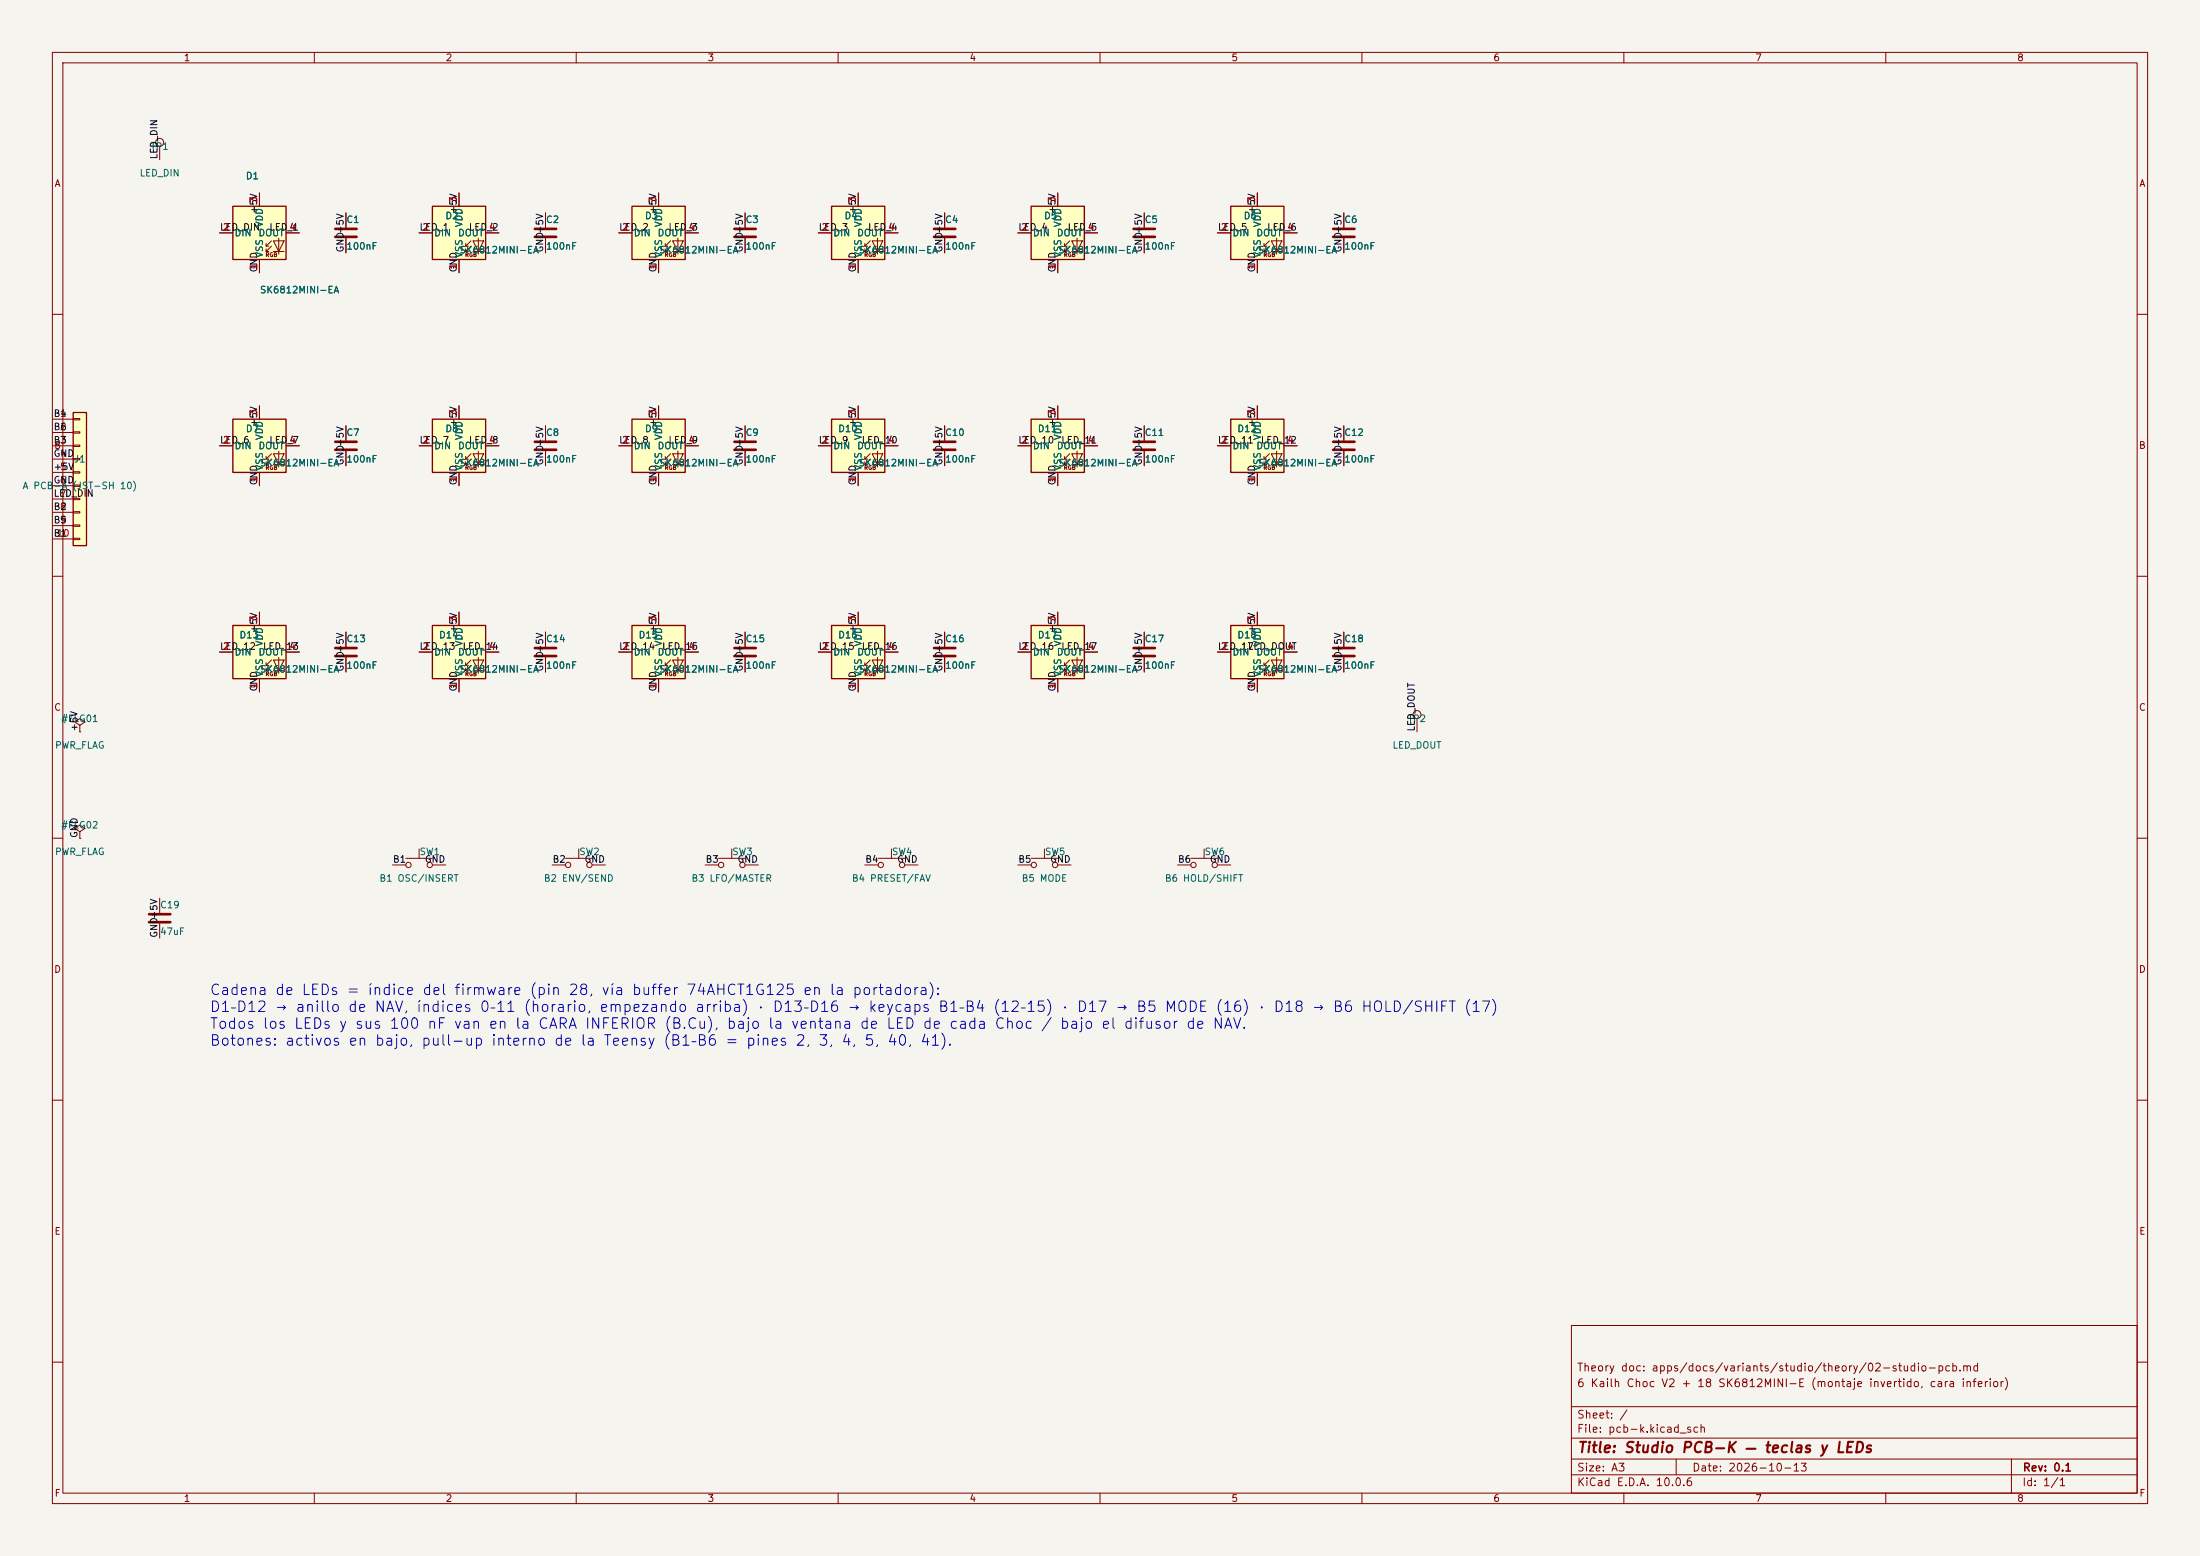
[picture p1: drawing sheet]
<svg xmlns="http://www.w3.org/2000/svg" width="420mm" height="297mm" viewBox="0 0 420 297" stroke-linecap="round" stroke-linejoin="round" font-family="sans-serif">
<path d="M0 0h420v297h-420z" fill="#f5f4ef" stroke="#f5f4ef" stroke-width=".19"/>
<g fill="none" stroke="#840000" stroke-width=".19">
<path d="M10 10h400v277h-400zM12 12h396v273h-396zM60 10v2M110 10v2M160 10v2M210 10v2M260 10v2M310 10v2M360 10v2M10 60h2M408 60h2M10 110h2"/>
<path d="M408 110h2M15.2 138.4l1.1-.6-1.1-.6-1 .6 1 .6v1.3M15.2 139.7h.1M142.2 120.7v2.7M142.2 125.5v2.8M10 160h2M15.2 158.8l1.1-.7-1.1-.6-1 .6 1 .7v1.2M408 160h2M15.2 160h.1M30.5 171.5v2.7M30.5 176.3v2.8M74.9 165.1h2.6"/>
<path d="M77.5 163.8h5M80 162.1v1.7M82.5 165.1h2.6M105.4 165.1h2.5M107.9 163.8h5.1M110.5 162.1v1.7M113 165.1h2.6M194.3 165.1h2.5M196.8 163.8h5.1M199.4 162.1v1.7M201.9 165.1h2.6M224.8 165.1h2.5"/>
<path d="M227.3 163.8h5.1M229.9 162.1v1.7M232.4 165.1h2.5M10 210h2M408 210h2M300 253h108v32h-108zM10 260h2M300 278.5h108M300 274.5h108M300 268.5h108M320 278.5v3M384 278.5v6.5"/>
<path d="M408 260h2M60 285v2M110 285v2M160 285v2M210 285v2M260 285v2M300 281.5h108M310 285v2M360 285v2"/>
<circle cx="78" cy="165.1" r=".51"/>
<circle cx="82" cy="165.1" r=".51"/>
<circle cx="108.5" cy="165.1" r=".51"/>
<circle cx="112.5" cy="165.1" r=".51"/>
<circle cx="197.4" cy="165.1" r=".51"/>
<circle cx="201.4" cy="165.1" r=".51"/>
<circle cx="227.8" cy="165.1" r=".51"/>
<circle cx="231.9" cy="165.1" r=".51"/>
</g>
<path d="M140.2 123.7h4.1M140.2 125.2h4.1M28.4 174.5h4.1M28.4 176h4.1" fill="none" stroke="#840000" stroke-width=".51"/>
<path d="M14 78.7h2.5v25.4h-2.5z" fill="#ffffc2"/>
<path d="M14 78.7h2.5v25.4h-2.5z" fill="none" stroke="#840000" stroke-width=".25"/>
<g fill="none" stroke="#840000" stroke-width=".19">
<path d="M14 79.9h1.2v.2h-1.2zM10.2 80h3.8M10.2 82.6h3.8M10.2 85.1h3.8M10.2 87.6h3.8M10.2 90.2h3.8M10.2 92.7h3.8M10.2 95.3h3.8M10.2 97.8h3.8M14 82.4h1.2v.3h-1.2zM14 85h1.2v.2h-1.2zM14 87.5h1.2v.3h-1.2z"/>
<path d="M14 90h1.2v.3h-1.2zM14 92.6h1.2v.2h-1.2zM14 95.1h1.2v.3h-1.2zM14 97.7h1.2v.2h-1.2zM10.2 100.3h3.8M10.2 102.9h3.8M14 100.2h1.2v.3h-1.2zM14 102.7h1.2v.3h-1.2z"/>
</g>
<path d="M120.6 39.4h10.2v10.1h-10.2z" fill="#ffffc2"/>
<g fill="none" stroke="#840000" stroke-width=".19">
<path d="M125.7 36.8v2.6M118.1 44.5h2.5M125.7 49.5v2.6M127 47h.5M127 48h.5M128 46l-1 1v-.5M128 47l-1 1v-.5M128.4 46h2l-1 2zM128.4 48h2M129.4 45.5v3M130.8 44.5h2.5M142.2 40.6v2.8"/>
<path d="M142.2 45.5v2.8M66 120.7v2.7M66 125.5v2.8"/>
</g>
<path d="M120.6 39.4h10.2v10.1h-10.2z" fill="none" stroke="#840000" stroke-width=".25"/>
<path d="M140.2 43.7h4.1M140.2 45.2h4.1M64 123.7h4.1M64 125.2h4.1" fill="none" stroke="#840000" stroke-width=".51"/>
<path d="M44.4 119.4h10.2v10.1h-10.2z" fill="#ffffc2"/>
<g fill="none" stroke="#840000" stroke-width=".19">
<path d="M180.3 40.6v2.8M180.3 45.5v2.8M49.5 116.8v2.6M41.9 124.5h2.5M49.5 129.5v2.6M50.8 127h.5M50.8 128h.5M51.8 126l-1 1v-.5M51.8 127l-1 1v-.5M52.2 126h2l-1 2zM52.2 128h2M53.2 125.5v3"/>
<path d="M54.6 124.5h2.5"/>
</g>
<path d="M44.4 119.4h10.2v10.1h-10.2z" fill="none" stroke="#840000" stroke-width=".25"/>
<path d="M178.3 43.7h4.1M178.3 45.2h4.1" fill="none" stroke="#840000" stroke-width=".51"/>
<path d="M158.7 39.4h10.2v10.1h-10.2z" fill="#ffffc2"/>
<path d="M163.8 36.8v2.6M156.2 44.5h2.5M163.8 49.5v2.6M165.1 47h.5M165.1 48h.5M166.1 46l-1 1v-.5M166.1 47l-1 1v-.5M166.5 46h2l-1 2zM166.5 48h2M167.5 45.5v3M168.9 44.5h2.5" fill="none" stroke="#840000" stroke-width=".19"/>
<path d="M158.7 39.4h10.2v10.1h-10.2z" fill="none" stroke="#840000" stroke-width=".25"/>
<path d="M120.6 80h10.2v10.2h-10.2z" fill="#ffffc2"/>
<g fill="none" stroke="#840000" stroke-width=".19">
<path d="M104.1 40.6v2.8M104.1 45.5v2.8M125.7 77.5v2.5M104.1 81.3v2.8M104.1 86.1v2.8M118.1 85.1h2.5M125.7 90.2v2.5M127 87.6h.5M127 88.6h.5M128 86.6l-1 1v-.5M128 87.6l-1 1v-.5M128.4 86.6h2l-1 2z"/>
<path d="M128.4 88.6h2M129.4 86.1v3.1M130.8 85.1h2.5M142.2 81.3v2.8M142.2 86.1v2.8M180.3 81.3v2.8M180.3 86.1v2.8M270.5 137.2v2.5"/>
<circle cx="270.5" cy="136.4" r=".76"/>
</g>
<path d="M120.6 80h10.2v10.2h-10.2z" fill="none" stroke="#840000" stroke-width=".25"/>
<path d="M102.1 43.7h4.1M102.1 45.2h4.1M102.1 84.3h4.1M102.1 85.9h4.1M140.2 84.3h4.1M140.2 85.9h4.1M178.3 84.3h4.1M178.3 85.9h4.1" fill="none" stroke="#840000" stroke-width=".51"/>
<path d="M158.7 80h10.2v10.2h-10.2z" fill="#ffffc2"/>
<g fill="none" stroke="#840000" stroke-width=".19">
<path d="M163.8 77.5v2.5M156.2 85.1h2.5M163.8 90.2v2.5M165.1 87.6h.5M165.1 88.6h.5M166.1 86.6l-1 1v-.5M166.1 87.6l-1 1v-.5M166.5 86.6h2l-1 2zM166.5 88.6h2M167.5 86.1v3.1M168.9 85.1h2.5M218.4 120.7v2.7"/>
<path d="M218.4 125.5v2.8"/>
</g>
<path d="M158.7 80h10.2v10.2h-10.2z" fill="none" stroke="#840000" stroke-width=".25"/>
<path d="M216.4 123.7h4.1M216.4 125.2h4.1" fill="none" stroke="#840000" stroke-width=".51"/>
<path d="M196.8 119.4h10.2v10.1h-10.2z" fill="#ffffc2"/>
<g fill="none" stroke="#840000" stroke-width=".19">
<path d="M256.5 40.6v2.8M256.5 45.5v2.8M201.9 116.8v2.6M194.3 124.5h2.5M201.9 129.5v2.6M203.2 127h.5M203.2 128h.5M204.2 126l-1 1v-.5M204.2 127l-1 1v-.5M204.6 126h2l-1 2zM204.6 128h2M205.6 125.5v3"/>
<path d="M207 124.5h2.5"/>
</g>
<path d="M196.8 119.4h10.2v10.1h-10.2z" fill="none" stroke="#840000" stroke-width=".25"/>
<path d="M254.5 43.7h4.1M254.5 45.2h4.1" fill="none" stroke="#840000" stroke-width=".51"/>
<path d="M234.9 39.4h10.2v10.1h-10.2z" fill="#ffffc2"/>
<g fill="none" stroke="#840000" stroke-width=".19">
<path d="M240 36.8v2.6M232.4 44.5h2.5M240 49.5v2.6M241.3 47h.5M241.3 48h.5M242.3 46l-1 1v-.5M242.3 47l-1 1v-.5M242.7 46h2l-1 2zM242.7 48h2M243.7 45.5v3M245.1 44.5h2.5M256.5 81.3v2.8"/>
<path d="M256.5 86.1v2.8"/>
</g>
<path d="M234.9 39.4h10.2v10.1h-10.2z" fill="none" stroke="#840000" stroke-width=".25"/>
<path d="M254.5 84.3h4.1M254.5 85.9h4.1" fill="none" stroke="#840000" stroke-width=".51"/>
<path d="M234.9 80h10.2v10.2h-10.2z" fill="#ffffc2"/>
<g fill="none" stroke="#840000" stroke-width=".19">
<path d="M240 77.5v2.5M232.4 85.1h2.5M240 90.2v2.5M241.3 87.6h.5M241.3 88.6h.5M242.3 86.6l-1 1v-.5M242.3 87.6l-1 1v-.5M242.7 86.6h2l-1 2zM242.7 88.6h2M243.7 86.1v3.1M245.1 85.1h2.5M180.3 120.7v2.7"/>
<path d="M180.3 125.5v2.8"/>
</g>
<path d="M234.9 80h10.2v10.2h-10.2z" fill="none" stroke="#840000" stroke-width=".25"/>
<path d="M178.3 123.7h4.1M178.3 125.2h4.1" fill="none" stroke="#840000" stroke-width=".51"/>
<path d="M158.7 119.4h10.2v10.1h-10.2z" fill="#ffffc2"/>
<path d="M163.8 116.8v2.6M156.2 124.5h2.5M163.8 129.5v2.6M165.1 127h.5M165.1 128h.5M166.1 126l-1 1v-.5M166.1 127l-1 1v-.5M166.5 126h2l-1 2zM166.5 128h2M167.5 125.5v3M168.9 124.5h2.5" fill="none" stroke="#840000" stroke-width=".19"/>
<path d="M158.7 119.4h10.2v10.1h-10.2z" fill="none" stroke="#840000" stroke-width=".25"/>
<path d="M196.8 39.4h10.2v10.1h-10.2z" fill="#ffffc2"/>
<g fill="none" stroke="#840000" stroke-width=".19">
<path d="M201.9 36.8v2.6M194.3 44.5h2.5M201.9 49.5v2.6M203.2 47h.5M203.2 48h.5M204.2 46l-1 1v-.5M204.2 47l-1 1v-.5M204.6 46h2l-1 2zM204.6 48h2M205.6 45.5v3M207 44.5h2.5M218.4 40.6v2.8"/>
<path d="M218.4 45.5v2.8M256.5 120.7v2.7M256.5 125.5v2.8"/>
</g>
<path d="M196.8 39.4h10.2v10.1h-10.2z" fill="none" stroke="#840000" stroke-width=".25"/>
<path d="M216.4 43.7h4.1M216.4 45.2h4.1M254.5 123.7h4.1M254.5 125.2h4.1" fill="none" stroke="#840000" stroke-width=".51"/>
<path d="M234.9 119.4h10.2v10.1h-10.2z" fill="#ffffc2"/>
<path d="M240 116.8v2.6M232.4 124.5h2.5M240 129.5v2.6M241.3 127h.5M241.3 128h.5M242.3 126l-1 1v-.5M242.3 127l-1 1v-.5M242.7 126h2l-1 2zM242.7 128h2M243.7 125.5v3M245.1 124.5h2.5" fill="none" stroke="#840000" stroke-width=".19"/>
<path d="M234.9 119.4h10.2v10.1h-10.2z" fill="none" stroke="#840000" stroke-width=".25"/>
<path d="M120.6 119.4h10.2v10.1h-10.2z" fill="#ffffc2"/>
<path d="M125.7 116.8v2.6M118.1 124.5h2.5M125.7 129.5v2.6M127 127h.5M127 128h.5M128 126l-1 1v-.5M128 127l-1 1v-.5M128.4 126h2l-1 2zM128.4 128h2M129.4 125.5v3M130.8 124.5h2.5" fill="none" stroke="#840000" stroke-width=".19"/>
<path d="M120.6 119.4h10.2v10.1h-10.2z" fill="none" stroke="#840000" stroke-width=".25"/>
<path d="M82.5 119.4h10.2v10.1h-10.2z" fill="#ffffc2"/>
<g fill="none" stroke="#840000" stroke-width=".19">
<path d="M218.4 81.3v2.8M218.4 86.1v2.8M87.6 116.8v2.6M80 124.5h2.5M87.6 129.5v2.6M88.9 127h.5M88.9 128h.5M89.9 126l-1 1v-.5M89.9 127l-1 1v-.5M90.3 126h2l-1 2zM90.3 128h2M91.3 125.5v3"/>
<path d="M92.7 124.5h2.5M134.6 165.1h2.6M137.2 163.8h5M139.7 162.1v1.7M142.2 165.1h2.6"/>
<circle cx="137.7" cy="165.1" r=".51"/>
<circle cx="141.7" cy="165.1" r=".51"/>
</g>
<path d="M82.5 119.4h10.2v10.1h-10.2z" fill="none" stroke="#840000" stroke-width=".25"/>
<path d="M216.4 84.3h4.1M216.4 85.9h4.1" fill="none" stroke="#840000" stroke-width=".51"/>
<path d="M196.8 80h10.2v10.2h-10.2z" fill="#ffffc2"/>
<g fill="none" stroke="#840000" stroke-width=".19">
<path d="M201.9 77.5v2.5M194.3 85.1h2.5M201.9 90.2v2.5M203.2 87.6h.5M203.2 88.6h.5M204.2 86.6l-1 1v-.5M204.2 87.6l-1 1v-.5M204.6 86.6h2l-1 2zM204.6 88.6h2M205.6 86.1v3.1M207 85.1h2.5M165.1 165.1h2.5"/>
<path d="M167.6 163.8h5.1M170.2 162.1v1.7M172.7 165.1h2.6"/>
<circle cx="168.1" cy="165.1" r=".51"/>
<circle cx="172.2" cy="165.1" r=".51"/>
</g>
<path d="M196.8 80h10.2v10.2h-10.2z" fill="none" stroke="#840000" stroke-width=".25"/>
<path d="M82.5 80h10.2v10.2h-10.2z" fill="#ffffc2"/>
<g fill="none" stroke="#840000" stroke-width=".19">
<path d="M87.6 77.5v2.5M66 81.3v2.8M66 86.1v2.8M80 85.1h2.5M87.6 90.2v2.5M88.9 87.6h.5M88.9 88.6h.5M89.9 86.6l-1 1v-.5M89.9 87.6l-1 1v-.5M90.3 86.6h2l-1 2zM90.3 88.6h2M91.3 86.1v3.1"/>
<path d="M92.7 85.1h2.5"/>
</g>
<path d="M82.5 80h10.2v10.2h-10.2z" fill="none" stroke="#840000" stroke-width=".25"/>
<path d="M64 84.3h4.1M64 85.9h4.1" fill="none" stroke="#840000" stroke-width=".51"/>
<path d="M44.4 80h10.2v10.2h-10.2z" fill="#ffffc2"/>
<g fill="none" stroke="#840000" stroke-width=".19">
<path d="M30.5 27.9v2.6M49.5 77.5v2.5M41.9 85.1h2.5M49.5 90.2v2.5M50.8 87.6h.5M50.8 88.6h.5M51.8 86.6l-1 1v-.5M51.8 87.6l-1 1v-.5M52.2 86.6h2l-1 2zM52.2 88.6h2M53.2 86.1v3.1M54.6 85.1h2.5"/>
<circle cx="30.5" cy="27.2" r=".76"/>
</g>
<path d="M44.4 80h10.2v10.2h-10.2z" fill="none" stroke="#840000" stroke-width=".25"/>
<path d="M44.4 39.4h10.2v10.1h-10.2z" fill="#ffffc2"/>
<path d="M49.5 36.8v2.6M41.9 44.5h2.5M49.5 49.5v2.6M50.8 47h.5M50.8 48h.5M51.8 46l-1 1v-.5M51.8 47l-1 1v-.5M52.2 46h2l-1 2zM52.2 48h2M53.2 45.5v3M54.6 44.5h2.5" fill="none" stroke="#840000" stroke-width=".19"/>
<path d="M44.4 39.4h10.2v10.1h-10.2z" fill="none" stroke="#840000" stroke-width=".25"/>
<path d="M82.5 39.4h10.2v10.1h-10.2z" fill="#ffffc2"/>
<g fill="none" stroke="#840000" stroke-width=".19">
<path d="M49.5 36.8v2.6M87.6 36.8v2.6M125.7 36.8v2.6M163.8 36.8v2.6M201.9 36.8v2.6M240 36.8v2.6M41.9 44.5h2.5M49.5 49.5v2.6M54.6 44.5h2.5M66 40.6v2.8M66 45.5v2.8M80 44.5h2.5"/>
<path d="M87.6 49.5v2.6M88.9 47h.5M88.9 48h.5M89.9 46l-1 1v-.5M89.9 47l-1 1v-.5M90.3 46h2l-1 2zM90.3 48h2M91.3 45.5v3M92.7 44.5h2.5M104.1 40.6v2.8M104.1 45.5v2.8M118.1 44.5h2.5"/>
<path d="M125.7 49.5v2.6M130.8 44.5h2.5M142.2 40.6v2.8M142.2 45.5v2.8M156.2 44.5h2.5M163.8 49.5v2.6M168.9 44.5h2.5M180.3 40.6v2.8M180.3 45.5v2.8M194.3 44.5h2.5M201.9 49.5v2.6M207 44.5h2.5"/>
<path d="M218.4 40.6v2.8M218.4 45.5v2.8M232.4 44.5h2.5M240 49.5v2.6M245.1 44.5h2.5M256.5 40.6v2.8M256.5 45.5v2.8M49.5 77.5v2.5M87.6 77.5v2.5M125.7 77.5v2.5M163.8 77.5v2.5M201.9 77.5v2.5"/>
<path d="M240 77.5v2.5M41.9 85.1h2.5M49.5 90.2v2.5M54.6 85.1h2.5M66 81.3v2.8M66 86.1v2.8M80 85.1h2.5M87.6 90.2v2.5M92.7 85.1h2.5M104.1 81.3v2.8M104.1 86.1v2.8M118.1 85.1h2.5"/>
<path d="M125.7 90.2v2.5M130.8 85.1h2.5M142.2 81.3v2.8M142.2 86.1v2.8M156.2 85.1h2.5M163.8 90.2v2.5M168.9 85.1h2.5M180.3 81.3v2.8M180.3 86.1v2.8M194.3 85.1h2.5M201.9 90.2v2.5M207 85.1h2.5"/>
<path d="M218.4 81.3v2.8M218.4 86.1v2.8M232.4 85.1h2.5M240 90.2v2.5M245.1 85.1h2.5M256.5 81.3v2.8M256.5 86.1v2.8M49.5 116.8v2.6M87.6 116.8v2.6M125.7 116.8v2.6M163.8 116.8v2.6M201.9 116.8v2.6"/>
<path d="M240 116.8v2.6M41.9 124.5h2.5M49.5 129.5v2.6M54.6 124.5h2.5M66 120.7v2.7M66 125.5v2.8M80 124.5h2.5M87.6 129.5v2.6M92.7 124.5h2.5M104.1 120.7v2.7M104.1 125.5v2.8M118.1 124.5h2.5"/>
<path d="M125.7 129.5v2.6M130.8 124.5h2.5M142.2 120.7v2.7M142.2 125.5v2.8M156.2 124.5h2.5M163.8 129.5v2.6M168.9 124.5h2.5M180.3 120.7v2.7M180.3 125.5v2.8M194.3 124.5h2.5M201.9 129.5v2.6M207 124.5h2.5"/>
<path d="M218.4 120.7v2.7M218.4 125.5v2.8M232.4 124.5h2.5M240 129.5v2.6M245.1 124.5h2.5M256.5 120.7v2.7M256.5 125.5v2.8"/>
</g>
<path d="M82.5 39.4h10.2v10.1h-10.2z" fill="none" stroke="#840000" stroke-width=".25"/>
<path d="M64 43.7h4.1M64 45.2h4.1M102.1 123.7h4.1M102.1 125.2h4.1" fill="none" stroke="#840000" stroke-width=".51"/>
<g font-size="2" fill="#0000c2">
<text x="39.9" y="190.4">Cadena de LEDs = índice del firmware (pin 28, vía buffer 74AHCT1G125 en la portadora):</text>
<text x="39.9" y="193.7">D1–D12 → anillo de NAV, índices 0–11 (horario, empezando arriba) · D13–D16 → keycaps B1–B4 (12–15) · D17 → B5 MODE (16) · D18 → B6 HOLD/SHIFT (17)</text>
<text x="39.9" y="196.9">Todos los LEDs y sus 100 nF van en la CARA INFERIOR (B.Cu), bajo la ventana de LED de cada Choc / bajo el difusor de NAV.</text>
<text x="39.9" y="200.1">Botones: activos en bajo, pull-up interno de la Teensy (B1–B6 = pines 2, 3, 4, 5, 40, 41).</text>
</g>
<text font-size="2" fill="#840000" x="301" y="277.8">Title: Studio PCB-K — teclas y LEDs</text>
<g font-size="1.5" fill="#840000">
<text x="300.9" y="262.1">Theory doc: apps/docs/variants/studio/theory/02-studio-pcb.md</text>
<text x="300.9" y="265.1">6 Kailh Choc V2 + 18 SK6812MINI-E (montaje invertido, cara inferior)</text>
<text x="300.9" y="273.8">File: pcb-k.kicad_sch</text>
<text x="300.9" y="271.1">Sheet: /</text>
<text x="300.9" y="281.2">Size: A3</text>
<text x="322.9" y="281.2">Date: 2026-10-13</text>
<text x="386" y="281.2">Rev: 0.1</text>
<text x="300.9" y="284">KiCad E.D.A. 10.0.6</text>
<text x="385.9" y="284">Id: 1/1</text>
</g>
<g font-size="1.3" fill="#840000">
<text x="35" y="12">1</text>
<text x="85" y="12">2</text>
<text x="135" y="12">3</text>
<text x="185" y="12">4</text>
<text x="235" y="12">5</text>
<text x="285" y="12">6</text>
<text x="335" y="12">7</text>
<text x="385" y="12">8</text>
<text x="10.3" y="36">A</text>
<text x="408.3" y="36">A</text>
<text x="10.2" y="86">B</text>
<text x="408.2" y="86">B</text>
<text x="10.2" y="136">C</text>
<text x="408.2" y="136">C</text>
<text x="10.2" y="186">D</text>
<text x="408.2" y="186">D</text>
<text x="10.3" y="236">E</text>
<text x="408.3" y="236">E</text>
<text x="10.3" y="286">F</text>
<text x="35" y="287">1</text>
<text x="85" y="287">2</text>
<text x="135" y="287">3</text>
<text x="185" y="287">4</text>
<text x="235" y="287">5</text>
<text x="285" y="287">6</text>
<text x="335" y="287">7</text>
<text x="385" y="287">8</text>
<text x="408.3" y="286">F</text>
</g>
<g font-size="1.3" fill="#006464">
<text x="28.6" y="28.9">TP1</text>
<text x="26.5" y="34">LED_DIN</text>
<text x="46.8" y="34.5">D1</text>
<text x="44.7" y="45.4">DIN</text>
<text x="49.2" y="45.4">DOUT</text>
<text x="50.5" y="43.5" transform="rotate(-90 50.5 43.5)">VDD</text>
<text x="66" y="42.9">C1</text>
<text x="66" y="48">100nF</text>
<text x="82.8" y="45.4">DIN</text>
<text x="84.9" y="42.1">D2</text>
<text x="87.3" y="45.4">DOUT</text>
<text x="88.6" y="43.5" transform="rotate(-90 88.6 43.5)">VDD</text>
<text x="104.1" y="42.9">C2</text>
<text x="104.1" y="48">100nF</text>
<text x="120.9" y="45.4">DIN</text>
<text x="123" y="42.1">D3</text>
<text x="125.4" y="45.4">DOUT</text>
<text x="126.7" y="43.5" transform="rotate(-90 126.7 43.5)">VDD</text>
<text x="142.2" y="42.9">C3</text>
<text x="142.2" y="48">100nF</text>
<text x="159" y="45.4">DIN</text>
<text x="161.1" y="42.1">D4</text>
<text x="163.5" y="45.4">DOUT</text>
<text x="164.8" y="43.5" transform="rotate(-90 164.8 43.5)">VDD</text>
<text x="180.3" y="42.9">C4</text>
<text x="180.3" y="48">100nF</text>
<text x="197.1" y="45.4">DIN</text>
<text x="199.2" y="42.1">D5</text>
<text x="201.6" y="45.4">DOUT</text>
<text x="202.9" y="43.5" transform="rotate(-90 202.9 43.5)">VDD</text>
<text x="218.4" y="42.9">C5</text>
<text x="218.4" y="48">100nF</text>
<text x="235.2" y="45.4">DIN</text>
<text x="237.3" y="42.1">D6</text>
<text x="239.7" y="45.4">DOUT</text>
<text x="241" y="43.5" transform="rotate(-90 241 43.5)">VDD</text>
<text x="256.5" y="42.9">C6</text>
<text x="256.5" y="48">100nF</text>
<text x="50.5" y="49.3" transform="rotate(-90 50.5 49.3)">VSS</text>
<text x="87.6" y="48.7">SK6812MINI-EA</text>
<text x="88.6" y="49.3" transform="rotate(-90 88.6 49.3)">VSS</text>
<text x="125.7" y="48.7">SK6812MINI-EA</text>
<text x="126.7" y="49.3" transform="rotate(-90 126.7 49.3)">VSS</text>
<text x="163.8" y="48.7">SK6812MINI-EA</text>
<text x="164.8" y="49.3" transform="rotate(-90 164.8 49.3)">VSS</text>
<text x="201.9" y="48.7">SK6812MINI-EA</text>
<text x="202.9" y="49.3" transform="rotate(-90 202.9 49.3)">VSS</text>
<text x="240" y="48.7">SK6812MINI-EA</text>
<text x="241" y="49.3" transform="rotate(-90 241 49.3)">VSS</text>
<text x="49.5" y="56.3">SK6812MINI-EA</text>
<text x="46.8" y="82.8">D7</text>
<text x="66" y="83.5">C7</text>
<text x="84.9" y="82.8">D8</text>
<text x="104.1" y="83.5">C8</text>
<text x="123" y="82.8">D9</text>
<text x="142.2" y="83.5">C9</text>
<text x="159.9" y="82.8">D10</text>
<text x="180.3" y="83.5">C10</text>
<text x="198" y="82.8">D11</text>
<text x="218.4" y="83.5">C11</text>
<text x="236.1" y="82.8">D12</text>
<text x="256.5" y="83.5">C12</text>
<text x="14" y="88.6">J1</text>
<text x="44.7" y="86.1">DIN</text>
<text x="49.2" y="86.1">DOUT</text>
<text x="49.5" y="89.3">SK6812MINI-EA</text>
<text x="50.5" y="89.9" transform="rotate(-90 50.5 89.9)">VSS</text>
<text x="50.5" y="84.1" transform="rotate(-90 50.5 84.1)">VDD</text>
<text x="66" y="88.6">100nF</text>
<text x="82.8" y="86.1">DIN</text>
<text x="87.3" y="86.1">DOUT</text>
<text x="87.6" y="89.3">SK6812MINI-EA</text>
<text x="88.6" y="89.9" transform="rotate(-90 88.6 89.9)">VSS</text>
<text x="88.6" y="84.1" transform="rotate(-90 88.6 84.1)">VDD</text>
<text x="104.1" y="88.6">100nF</text>
<text x="120.9" y="86.1">DIN</text>
<text x="125.4" y="86.1">DOUT</text>
<text x="125.7" y="89.3">SK6812MINI-EA</text>
<text x="126.7" y="89.9" transform="rotate(-90 126.7 89.9)">VSS</text>
<text x="126.7" y="84.1" transform="rotate(-90 126.7 84.1)">VDD</text>
<text x="142.2" y="88.6">100nF</text>
<text x="159" y="86.1">DIN</text>
<text x="163.5" y="86.1">DOUT</text>
<text x="163.8" y="89.3">SK6812MINI-EA</text>
<text x="164.8" y="89.9" transform="rotate(-90 164.8 89.9)">VSS</text>
<text x="164.8" y="84.1" transform="rotate(-90 164.8 84.1)">VDD</text>
<text x="180.3" y="88.6">100nF</text>
<text x="197.1" y="86.1">DIN</text>
<text x="201.6" y="86.1">DOUT</text>
<text x="201.9" y="89.3">SK6812MINI-EA</text>
<text x="202.9" y="89.9" transform="rotate(-90 202.9 89.9)">VSS</text>
<text x="202.9" y="84.1" transform="rotate(-90 202.9 84.1)">VDD</text>
<text x="218.4" y="88.6">100nF</text>
<text x="235.2" y="86.1">DIN</text>
<text x="239.7" y="86.1">DOUT</text>
<text x="240" y="89.3">SK6812MINI-EA</text>
<text x="241" y="89.9" transform="rotate(-90 241 89.9)">VSS</text>
<text x="241" y="84.1" transform="rotate(-90 241 84.1)">VDD</text>
<text x="256.5" y="88.6">100nF</text>
<text x="4.2" y="93.7">A PCB-A (JST-SH 10)</text>
<text x="44.7" y="125.4">DIN</text>
<text x="45.6" y="122.2">D13</text>
<text x="49.2" y="125.4">DOUT</text>
<text x="50.5" y="123.5" transform="rotate(-90 50.5 123.5)">VDD</text>
<text x="66" y="122.9">C13</text>
<text x="82.8" y="125.4">DIN</text>
<text x="83.7" y="122.2">D14</text>
<text x="87.3" y="125.4">DOUT</text>
<text x="88.6" y="123.5" transform="rotate(-90 88.6 123.5)">VDD</text>
<text x="104.1" y="122.9">C14</text>
<text x="120.9" y="125.4">DIN</text>
<text x="121.8" y="122.2">D15</text>
<text x="125.4" y="125.4">DOUT</text>
<text x="126.7" y="123.5" transform="rotate(-90 126.7 123.5)">VDD</text>
<text x="142.2" y="122.9">C15</text>
<text x="159" y="125.4">DIN</text>
<text x="159.9" y="122.2">D16</text>
<text x="163.5" y="125.4">DOUT</text>
<text x="164.8" y="123.5" transform="rotate(-90 164.8 123.5)">VDD</text>
<text x="180.3" y="122.9">C16</text>
<text x="197.1" y="125.4">DIN</text>
<text x="198" y="122.2">D17</text>
<text x="201.6" y="125.4">DOUT</text>
<text x="202.9" y="123.5" transform="rotate(-90 202.9 123.5)">VDD</text>
<text x="218.4" y="122.9">C17</text>
<text x="235.2" y="125.4">DIN</text>
<text x="236.1" y="122.2">D18</text>
<text x="239.7" y="125.4">DOUT</text>
<text x="241" y="123.5" transform="rotate(-90 241 123.5)">VDD</text>
<text x="256.5" y="122.9">C18</text>
<text x="49.5" y="128.7">SK6812MINI-EA</text>
<text x="50.5" y="129.3" transform="rotate(-90 50.5 129.3)">VSS</text>
<text x="66" y="128">100nF</text>
<text x="87.6" y="128.7">SK6812MINI-EA</text>
<text x="88.6" y="129.3" transform="rotate(-90 88.6 129.3)">VSS</text>
<text x="104.1" y="128">100nF</text>
<text x="125.7" y="128.7">SK6812MINI-EA</text>
<text x="126.7" y="129.3" transform="rotate(-90 126.7 129.3)">VSS</text>
<text x="142.2" y="128">100nF</text>
<text x="163.8" y="128.7">SK6812MINI-EA</text>
<text x="164.8" y="129.3" transform="rotate(-90 164.8 129.3)">VSS</text>
<text x="180.3" y="128">100nF</text>
<text x="201.9" y="128.7">SK6812MINI-EA</text>
<text x="202.9" y="129.3" transform="rotate(-90 202.9 129.3)">VSS</text>
<text x="218.4" y="128">100nF</text>
<text x="240" y="128.7">SK6812MINI-EA</text>
<text x="241" y="129.3" transform="rotate(-90 241 129.3)">VSS</text>
<text x="256.5" y="128">100nF</text>
<text x="10.4" y="143.2">PWR_FLAG</text>
<text x="11.6" y="138.1">#FLG01</text>
<text x="265.7" y="143.2">LED_DOUT</text>
<text x="268.7" y="138.1">TP2</text>
<text x="11.6" y="158.4">#FLG02</text>
<text x="10.4" y="163.5">PWR_FLAG</text>
<text x="80" y="163.5">SW1</text>
<text x="110.5" y="163.5">SW2</text>
<text x="139.7" y="163.5">SW3</text>
<text x="170.2" y="163.5">SW4</text>
<text x="199.4" y="163.5">SW5</text>
<text x="229.9" y="163.5">SW6</text>
<text x="30.5" y="173.7">C19</text>
<text x="72.3" y="168.6">B1 OSC/INSERT</text>
<text x="103.7" y="168.6">B2 ENV/SEND</text>
<text x="131.9" y="168.6">B3 LFO/MASTER</text>
<text x="162.5" y="168.6">B4 PRESET/FAV</text>
<text x="194.9" y="168.6">B5 MODE</text>
<text x="222.3" y="168.6">B6 HOLD/SHIFT</text>
<text x="30.5" y="178.8">47uF</text>
</g>
<g font-size="1.3" fill="#0f0f0f">
<text x="30.4" y="30.5" transform="rotate(-90 30.4 30.5)">LED_DIN</text>
<text x="49.4" y="40.9" transform="rotate(-90 49.4 40.9)">+5V</text>
<text x="87.5" y="40.9" transform="rotate(-90 87.5 40.9)">+5V</text>
<text x="125.6" y="40.9" transform="rotate(-90 125.6 40.9)">+5V</text>
<text x="163.7" y="40.9" transform="rotate(-90 163.7 40.9)">+5V</text>
<text x="201.8" y="40.9" transform="rotate(-90 201.8 40.9)">+5V</text>
<text x="239.9" y="40.9" transform="rotate(-90 239.9 40.9)">+5V</text>
<text x="41.9" y="44.3">LED_DIN</text>
<text x="51.3" y="44.3">LED_1</text>
<text x="80" y="44.3">LED_1</text>
<text x="89.4" y="44.3">LED_2</text>
<text x="118.1" y="44.3">LED_2</text>
<text x="127.5" y="44.3">LED_3</text>
<text x="156.2" y="44.3">LED_3</text>
<text x="165.6" y="44.3">LED_4</text>
<text x="194.3" y="44.3">LED_4</text>
<text x="203.7" y="44.3">LED_5</text>
<text x="232.4" y="44.3">LED_5</text>
<text x="241.8" y="44.3">LED_6</text>
<text x="49.4" y="52.1" transform="rotate(-90 49.4 52.1)">GND</text>
<text x="65.9" y="48.3" transform="rotate(-90 65.9 48.3)">GND+5V</text>
<text x="87.5" y="52.1" transform="rotate(-90 87.5 52.1)">GND</text>
<text x="104" y="48.3" transform="rotate(-90 104 48.3)">GND+5V</text>
<text x="125.6" y="52.1" transform="rotate(-90 125.6 52.1)">GND</text>
<text x="142.1" y="48.3" transform="rotate(-90 142.1 48.3)">GND+5V</text>
<text x="163.7" y="52.1" transform="rotate(-90 163.7 52.1)">GND</text>
<text x="180.2" y="48.3" transform="rotate(-90 180.2 48.3)">GND+5V</text>
<text x="201.8" y="52.1" transform="rotate(-90 201.8 52.1)">GND</text>
<text x="218.3" y="48.3" transform="rotate(-90 218.3 48.3)">GND+5V</text>
<text x="239.9" y="52.1" transform="rotate(-90 239.9 52.1)">GND</text>
<text x="256.4" y="48.3" transform="rotate(-90 256.4 48.3)">GND+5V</text>
<text x="10.1" y="79.9">B4</text>
<text x="10.1" y="82.4">B6</text>
<text x="49.4" y="81.6" transform="rotate(-90 49.4 81.6)">+5V</text>
<text x="87.5" y="81.6" transform="rotate(-90 87.5 81.6)">+5V</text>
<text x="125.6" y="81.6" transform="rotate(-90 125.6 81.6)">+5V</text>
<text x="163.7" y="81.6" transform="rotate(-90 163.7 81.6)">+5V</text>
<text x="201.8" y="81.6" transform="rotate(-90 201.8 81.6)">+5V</text>
<text x="239.9" y="81.6" transform="rotate(-90 239.9 81.6)">+5V</text>
<text x="10.1" y="85">B3</text>
<text x="10.1" y="87.5">GND</text>
<text x="41.9" y="85">LED_6</text>
<text x="51.3" y="85">LED_7</text>
<text x="65.9" y="88.9" transform="rotate(-90 65.9 88.9)">GND+5V</text>
<text x="80" y="85">LED_7</text>
<text x="89.4" y="85">LED_8</text>
<text x="104" y="88.9" transform="rotate(-90 104 88.9)">GND+5V</text>
<text x="118.1" y="85">LED_8</text>
<text x="127.5" y="85">LED_9</text>
<text x="142.1" y="88.9" transform="rotate(-90 142.1 88.9)">GND+5V</text>
<text x="156.2" y="85">LED_9</text>
<text x="164.4" y="85">LED_10</text>
<text x="180.2" y="88.9" transform="rotate(-90 180.2 88.9)">GND+5V</text>
<text x="194.3" y="85">LED_10</text>
<text x="202.5" y="85">LED_11</text>
<text x="218.3" y="88.9" transform="rotate(-90 218.3 88.9)">GND+5V</text>
<text x="232.4" y="85">LED_11</text>
<text x="240.6" y="85">LED_12</text>
<text x="256.4" y="88.9" transform="rotate(-90 256.4 88.9)">GND+5V</text>
<text x="10.1" y="90">+5V</text>
<text x="10.1" y="92.6">GND</text>
<text x="10.1" y="95.1">LED_DIN</text>
<text x="49.4" y="92.7" transform="rotate(-90 49.4 92.7)">GND</text>
<text x="87.5" y="92.7" transform="rotate(-90 87.5 92.7)">GND</text>
<text x="125.6" y="92.7" transform="rotate(-90 125.6 92.7)">GND</text>
<text x="163.7" y="92.7" transform="rotate(-90 163.7 92.7)">GND</text>
<text x="201.8" y="92.7" transform="rotate(-90 201.8 92.7)">GND</text>
<text x="239.9" y="92.7" transform="rotate(-90 239.9 92.7)">GND</text>
<text x="10.1" y="97.7">B2</text>
<text x="10.1" y="100.2">B5</text>
<text x="10.1" y="102.7">B1</text>
<text x="41.9" y="124.3">LED_12</text>
<text x="49.4" y="120.9" transform="rotate(-90 49.4 120.9)">+5V</text>
<text x="50.1" y="124.3">LED_13</text>
<text x="80" y="124.3">LED_13</text>
<text x="87.5" y="120.9" transform="rotate(-90 87.5 120.9)">+5V</text>
<text x="88.2" y="124.3">LED_14</text>
<text x="118.1" y="124.3">LED_14</text>
<text x="125.6" y="120.9" transform="rotate(-90 125.6 120.9)">+5V</text>
<text x="126.3" y="124.3">LED_15</text>
<text x="156.2" y="124.3">LED_15</text>
<text x="163.7" y="120.9" transform="rotate(-90 163.7 120.9)">+5V</text>
<text x="164.4" y="124.3">LED_16</text>
<text x="194.3" y="124.3">LED_16</text>
<text x="201.8" y="120.9" transform="rotate(-90 201.8 120.9)">+5V</text>
<text x="202.5" y="124.3">LED_17</text>
<text x="232.4" y="124.3">LED_17</text>
<text x="238.1" y="124.3">LED_DOUT</text>
<text x="239.9" y="120.9" transform="rotate(-90 239.9 120.9)">+5V</text>
<text x="65.9" y="128.3" transform="rotate(-90 65.9 128.3)">GND+5V</text>
<text x="104" y="128.3" transform="rotate(-90 104 128.3)">GND+5V</text>
<text x="142.1" y="128.3" transform="rotate(-90 142.1 128.3)">GND+5V</text>
<text x="180.2" y="128.3" transform="rotate(-90 180.2 128.3)">GND+5V</text>
<text x="218.3" y="128.3" transform="rotate(-90 218.3 128.3)">GND+5V</text>
<text x="256.4" y="128.3" transform="rotate(-90 256.4 128.3)">GND+5V</text>
<text x="49.4" y="132.1" transform="rotate(-90 49.4 132.1)">GND</text>
<text x="87.5" y="132.1" transform="rotate(-90 87.5 132.1)">GND</text>
<text x="125.6" y="132.1" transform="rotate(-90 125.6 132.1)">GND</text>
<text x="163.7" y="132.1" transform="rotate(-90 163.7 132.1)">GND</text>
<text x="201.8" y="132.1" transform="rotate(-90 201.8 132.1)">GND</text>
<text x="239.9" y="132.1" transform="rotate(-90 239.9 132.1)">GND</text>
<text x="15.1" y="139.7" transform="rotate(-90 15.1 139.7)">+5V</text>
<text x="270.4" y="139.7" transform="rotate(-90 270.4 139.7)">LED_DOUT</text>
<text x="15.1" y="160" transform="rotate(-90 15.1 160)">GND</text>
<text x="74.9" y="165">B1</text>
<text x="81" y="165">GND</text>
<text x="105.4" y="165">B2</text>
<text x="111.5" y="165">GND</text>
<text x="134.6" y="165">B3</text>
<text x="140.7" y="165">GND</text>
<text x="165.1" y="165">B4</text>
<text x="171.2" y="165">GND</text>
<text x="194.3" y="165">B5</text>
<text x="200.4" y="165">GND</text>
<text x="224.8" y="165">B6</text>
<text x="230.9" y="165">GND</text>
<text x="30.4" y="179.1" transform="rotate(-90 30.4 179.1)">GND+5V</text>
</g>
<g font-size="1.3" fill="#a90000">
<text x="49.4" y="38.8" transform="rotate(-90 49.4 38.8)">3</text>
<text x="87.5" y="38.8" transform="rotate(-90 87.5 38.8)">3</text>
<text x="125.6" y="38.8" transform="rotate(-90 125.6 38.8)">3</text>
<text x="163.7" y="38.8" transform="rotate(-90 163.7 38.8)">3</text>
<text x="201.8" y="38.8" transform="rotate(-90 201.8 38.8)">3</text>
<text x="239.9" y="38.8" transform="rotate(-90 239.9 38.8)">3</text>
<text x="42.4" y="44.3">2</text>
<text x="55.1" y="44.3">4</text>
<text x="80.5" y="44.3">2</text>
<text x="93.2" y="44.3">4</text>
<text x="118.6" y="44.3">2</text>
<text x="131.3" y="44.3">4</text>
<text x="156.7" y="44.3">2</text>
<text x="169.4" y="44.3">4</text>
<text x="194.8" y="44.3">2</text>
<text x="207.5" y="44.3">4</text>
<text x="232.9" y="44.3">2</text>
<text x="245.6" y="44.3">4</text>
<text x="49.4" y="51.5" transform="rotate(-90 49.4 51.5)">1</text>
<text x="87.5" y="51.5" transform="rotate(-90 87.5 51.5)">1</text>
<text x="125.6" y="51.5" transform="rotate(-90 125.6 51.5)">1</text>
<text x="163.7" y="51.5" transform="rotate(-90 163.7 51.5)">1</text>
<text x="201.8" y="51.5" transform="rotate(-90 201.8 51.5)">1</text>
<text x="239.9" y="51.5" transform="rotate(-90 239.9 51.5)">1</text>
<text x="11.3" y="79.9">1</text>
<text x="11.3" y="82.4">2</text>
<text x="49.4" y="79.5" transform="rotate(-90 49.4 79.5)">3</text>
<text x="87.5" y="79.5" transform="rotate(-90 87.5 79.5)">3</text>
<text x="125.6" y="79.5" transform="rotate(-90 125.6 79.5)">3</text>
<text x="163.7" y="79.5" transform="rotate(-90 163.7 79.5)">3</text>
<text x="201.8" y="79.5" transform="rotate(-90 201.8 79.5)">3</text>
<text x="239.9" y="79.5" transform="rotate(-90 239.9 79.5)">3</text>
<text x="11.3" y="85">3</text>
<text x="11.3" y="87.5">4</text>
<text x="42.4" y="85">2</text>
<text x="55.1" y="85">4</text>
<text x="80.5" y="85">2</text>
<text x="93.2" y="85">4</text>
<text x="118.6" y="85">2</text>
<text x="131.3" y="85">4</text>
<text x="156.7" y="85">2</text>
<text x="169.4" y="85">4</text>
<text x="194.8" y="85">2</text>
<text x="207.5" y="85">4</text>
<text x="232.9" y="85">2</text>
<text x="245.6" y="85">4</text>
<text x="11.3" y="90">5</text>
<text x="11.3" y="92.6">6</text>
<text x="11.3" y="95.1">7</text>
<text x="49.4" y="92.2" transform="rotate(-90 49.4 92.2)">1</text>
<text x="87.5" y="92.2" transform="rotate(-90 87.5 92.2)">1</text>
<text x="125.6" y="92.2" transform="rotate(-90 125.6 92.2)">1</text>
<text x="163.7" y="92.2" transform="rotate(-90 163.7 92.2)">1</text>
<text x="201.8" y="92.2" transform="rotate(-90 201.8 92.2)">1</text>
<text x="239.9" y="92.2" transform="rotate(-90 239.9 92.2)">1</text>
<text x="11.3" y="97.7">8</text>
<text x="11.3" y="100.2">9</text>
<text x="10.7" y="102.7">10</text>
<text x="49.4" y="118.8" transform="rotate(-90 49.4 118.8)">3</text>
<text x="87.5" y="118.8" transform="rotate(-90 87.5 118.8)">3</text>
<text x="125.6" y="118.8" transform="rotate(-90 125.6 118.8)">3</text>
<text x="163.7" y="118.8" transform="rotate(-90 163.7 118.8)">3</text>
<text x="201.8" y="118.8" transform="rotate(-90 201.8 118.8)">3</text>
<text x="239.9" y="118.8" transform="rotate(-90 239.9 118.8)">3</text>
<text x="42.4" y="124.3">2</text>
<text x="55.1" y="124.3">4</text>
<text x="80.5" y="124.3">2</text>
<text x="93.2" y="124.3">4</text>
<text x="118.6" y="124.3">2</text>
<text x="131.3" y="124.3">4</text>
<text x="156.7" y="124.3">2</text>
<text x="169.4" y="124.3">4</text>
<text x="194.8" y="124.3">2</text>
<text x="207.5" y="124.3">4</text>
<text x="232.9" y="124.3">2</text>
<text x="245.6" y="124.3">4</text>
<text x="49.4" y="131.5" transform="rotate(-90 49.4 131.5)">1</text>
<text x="87.5" y="131.5" transform="rotate(-90 87.5 131.5)">1</text>
<text x="125.6" y="131.5" transform="rotate(-90 125.6 131.5)">1</text>
<text x="163.7" y="131.5" transform="rotate(-90 163.7 131.5)">1</text>
<text x="201.8" y="131.5" transform="rotate(-90 201.8 131.5)">1</text>
<text x="239.9" y="131.5" transform="rotate(-90 239.9 131.5)">1</text>
</g>
<g font-size=".8" fill="#840000">
<text x="50.6" y="49.2">RGB</text>
<text x="88.7" y="49.2">RGB</text>
<text x="126.8" y="49.2">RGB</text>
<text x="164.9" y="49.2">RGB</text>
<text x="203" y="49.2">RGB</text>
<text x="241.1" y="49.2">RGB</text>
<text x="50.6" y="89.9">RGB</text>
<text x="88.7" y="89.9">RGB</text>
<text x="126.8" y="89.9">RGB</text>
<text x="164.9" y="89.9">RGB</text>
<text x="203" y="89.9">RGB</text>
<text x="241.1" y="89.9">RGB</text>
<text x="50.6" y="129.2">RGB</text>
<text x="88.7" y="129.2">RGB</text>
<text x="126.8" y="129.2">RGB</text>
<text x="164.9" y="129.2">RGB</text>
<text x="203" y="129.2">RGB</text>
<text x="241.1" y="129.2">RGB</text>
</g>
</svg>
